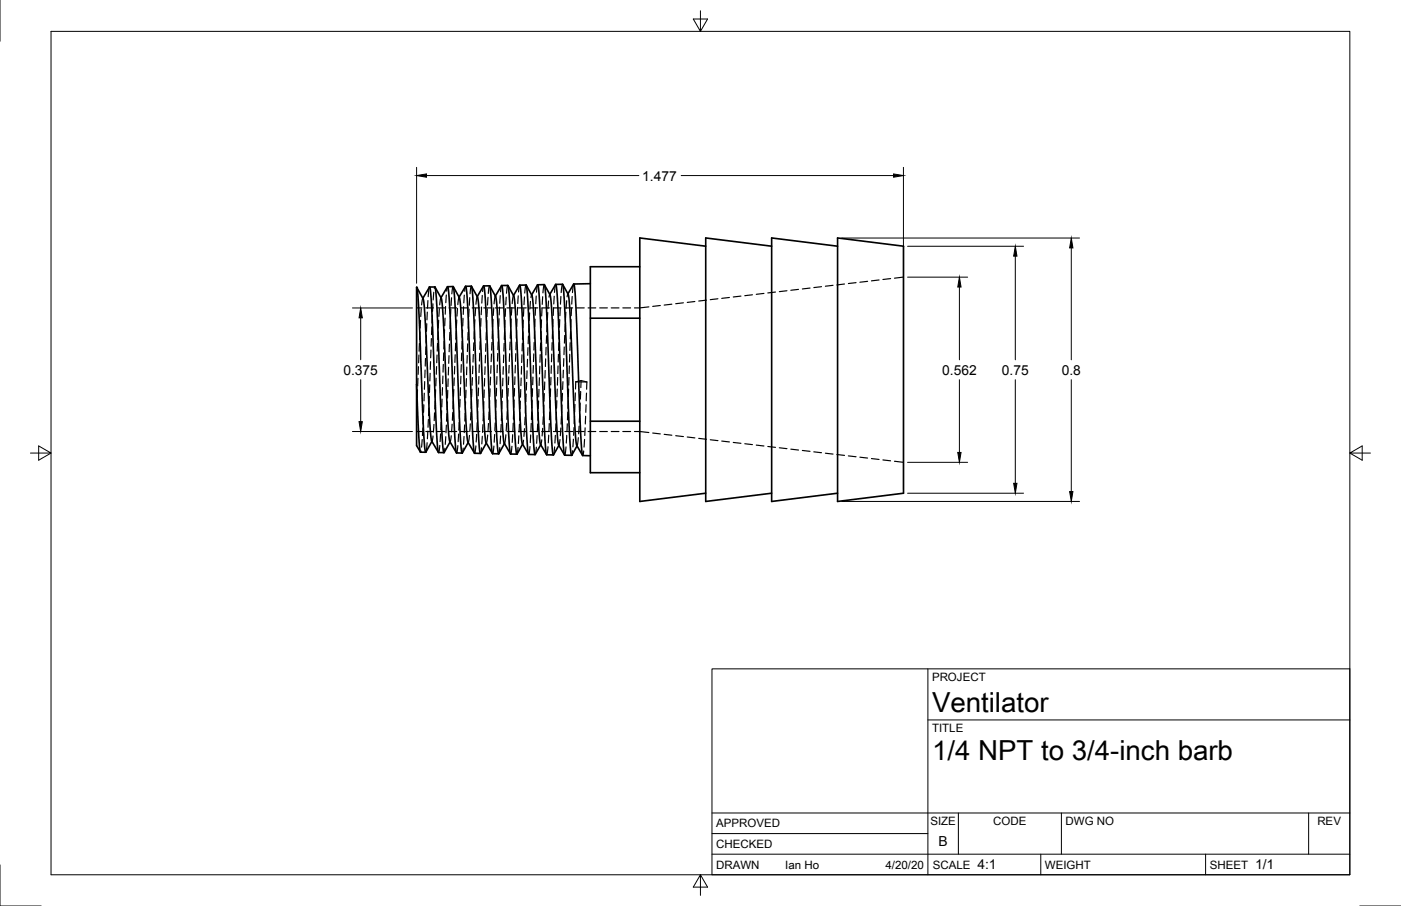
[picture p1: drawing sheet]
<svg xmlns="http://www.w3.org/2000/svg" width="432mm" height="279mm" viewBox="0 0 432 279" stroke-linecap="round" stroke-linejoin="round" font-family="sans-serif">
<!-- layer: Visible -->
<g fill="none" stroke="#000" stroke-width=".51">
<path d="M217.5 75.9l-20.3-2.5v81.2l20.3-2.5M237.8 75.9l-20.3-2.5v81.2l20.3-2.5M258.1 73.4l20.4 2.5v76.2l-20.4 2.5zM258.1 75.9l-20.3-2.5v81.2l20.3-2.5M128.5 88.7l1.9 3.5 .3 2.1 2.1 40.5 .2 1.1 2.1 3.6M132.4 88.6l.3 1.6 .4 6.4 1.7 41.1 .3 1.9h1.7M132.4 88.6l-2.1 3.4M132.4 88.5h1.7l.4 2.8 1.6 41.4 .7 6.9 1.9-3.3M134.1 88.5l1.9 3.5 .3 2.1 2.1 41.1 .2 1 2.1 3.4M135.9 91.8l2.1-3.4 .3 1.8 .4 7 1.7 40.7 .3 1.8h1.8M138 88.4h1.7l.4 2.7 1.6 41 .4 6.2 .4 1.4M139.7 88.4l1.9 3.4 .3 2 2.1 41.5 .2 1.1 2 3.3"/>
<path d="M141.5 91.6l2.1-3.3 .3 2.2 .4 7.9 1.3 33.8 .4 6.1 .3 1.5M143.5 88.3h1.8l.3 2.3 1.8 41.8 .6 7.4 1.9-3.1M145.3 88.3l1.9 3.3 .3 2 1.6 35.3 .5 6.8 .2 .8 2 3.4M147.1 91.5l2-3.3 .7 7.7 1.6 41.3 .4 2.7 1.9 .1M149.1 88.2l1.8-.1 .4 2.2 1.7 42 .4 5.9 .3 1.7M150.9 88.2l1.9 3.3 .3 2.4 2.1 41.6 .2 1.2 2 3.3M152.7 91.3l1.9-3.2 .3 1.6 .4 5.4 1.8 43.1 .3 1.8 1.9 .1M154.6 88.1l1.9-.1 .4 2.1 1.7 41.6 .3 6.3 .4 2.1 1.8-3.1M156.5 88.1l1.9 3.2 .3 2.4 2.1 42 .2 1.2 1.9 3.2M158.3 91.1l1.9-3.2 .7 8.8 1.7 41.8 .3 1.6 2 .1M160.2 87.9h1.9l.4 1.7 1.7 42.4 .4 6.2 .4 1.9M162.2 87.9l1.7 3.2 .4 2.5 2 42.2 .3 1.2 1.9 3.2"/>
<path d="M163.9 90.9l1.8-3.1 .4 1.7 .3 4.8 1.8 44.4 .3 1.6h2M165.7 87.8h2l.4 1.8 1.7 41.7 .4 6.6 .3 2.4 1.8-2.9M167.8 87.8l1.7 3.1 .4 2.5 2 42.6 .2 1.2 1.9 3.1M169.5 90.8l1.8-3.1 .6 6.7 1.8 43.4 .3 2.5 2.2 .1M171.3 87.7h2.1l.3 1.5 .6 10.6 1.1 31.3 .4 6.8 .3 2.5 1.7-2.9M173.4 87.7l1.7 3.1 .4 2.2 2 43 .3 1.4 1.8 3M175 90.6l1.9-3 .6 7.4 1.7 43.3 .4 2.2h2.3M181.9 98.1h15.3M181.9 87.5l-5.1 .1M197.2 82.3h-15.3v63.5h15.3M128.4 118.5v-29.9l.6 5.6 1.5 38.2 .7 7.1 1.9-3.4M128.4 118.5l1 19.9 .2 1 1.6 .1"/>
<path d="M128.4 118.5v18.9l1.2 2M144.3 136.5l-1.8 3.2M146.3 139.8h1.8M155.5 136.8l-1.8 3.1M166.6 137.2l-1.6 2.9M181.9 129.9h15.3"/>
</g>
<!-- layer: Hidden -->
<g fill="none" stroke="#000" stroke-width=".36">
<path d="M128.4 95h1.6M129.6 98.8l-.1 2.4M129.8 95.2l-.1 2.4M130.3 92v.1M130.4 92.1l-.5 1.9M131.2 95h2.4M131.5 99.8l-.1 2.4M131.7 96.2l-.1 2.4M131.9 92.7l-.1 2.4M132.4 88.6l-.4 2.9M133.2 97.3l-.1 2.3M133.4 93.7l-.1 2.4"/>
<path d="M133.7 90.1l-.2 2.4M134 88.5l-.1 .4M134.8 95h2.4M135.2 98.8l-.1 2.4M135.4 95.2l-.1 2.4M135.9 91.8l-.1 .1M136 91.9l-.3 .5-.2 1.6M137.2 98.1l-.1 2.4M137.3 94.5l-.1 2.4M137.6 91l-.2 2.3M137.9 88.5l-.2 1.3M138.4 95h2.4"/>
<path d="M138.8 99l-.1 2.3M139 95.4l-.1 2.4M139.2 91.8l-.2 2.4M139.6 88.4l-.3 2.2M140.8 98.7l-.1 2.4M141 95.1l-.2 2.4M141.5 91.6l-.1 .1M141.6 91.7l-.3 .5-.2 1.7M141.9 95h2.4M142.7 98.1l-.1 2.4M142.9 94.6l-.1 2.4M143.1 91l-.2 2.4"/>
<path d="M143.5 88.3l-.3 1.5M144.4 98.9l-.1 2.4M144.6 95.3l-.1 2.4M144.8 91.8l-.2 2.3M145.2 88.3l-.3 2.3M145.5 95h2.4M146.4 98.6l-.2 2.4M146.6 95l-.2 2.4M147.1 91.5l-.4 2.3M147.1 91.5l-.1 .1M148.3 98.2l-.1 2.4M148.4 94.7l-.1 2.3"/>
<path d="M148.6 91.1l-.1 2.4M149 88.2l-.3 1.7M149.1 95h2.4M150 98.8l-.1 2.4M150.2 95.3l-.1 2.3M150.4 91.7l-.1 2.4M150.8 88.2l-.3 2.3M152 98.5l-.2 2.3M152.2 94.9l-.2 2.4M152.7 91.3l-.4 2.4M152.7 95h2.3M153.8 98.3l-.1 2.4"/>
<path d="M154 94.7l-.1 2.4M154.2 91.2l-.2 2.3M154.6 88.1l-.3 1.9M155.7 98.8l-.1 2.3M155.8 95.2l-.1 2.4M156 91.6l-.1 2.4M156.2 95h2.4M156.4 88.1l-.3 2.3M157.5 98.4l-.1 2.4M157.8 94.8l-.2 2.4M158.2 91.3l-.3 2.3M158.3 91.1l-.1 .1"/>
<path d="M159.4 98.4l-.1 2.3M159.5 94.8l-.1 2.4M159.7 91.2l-.1 2.4M159.8 95h2.4M160.1 88l-.3 2M161.3 98.7l-.1 2.4M161.4 95.1l-.1 2.4M161.6 91.6l-.1 2.4M162 88l-.3 2.4M163.2 96.5l-.1 2.4M163.4 95h2.4M163.5 92.9l-.2 2.4"/>
<path d="M163.9 90.9l-.1 .1M163.9 91l-.3 .8M164.9 98.4l-.1 2.4M165.1 94.9l-.1 2.3M165.3 91.3l-.2 2.4M165.7 87.9l-.3 2.2M166.9 98.6l-.1 2.4M167 95h2.3M167 95.1l-.1 2.4M167.3 91.5l-.2 2.4M167.6 87.9l-.3 2.4M168.6 99.9l-.1 2.4"/>
<path d="M168.8 96.4l-.1 2.4M169.1 92.8l-.2 2.4M169.5 90.8l-.1 .1M169.5 90.9l-.3 .7M170.5 98.5l-.2 2.4M170.5 95h2.4M170.6 94.9l-.1 2.4M170.8 91.4l-.1 2.3M171.2 87.8l-.3 2.4M172.5 98.6l-.1 2.3M172.7 95l-.1 2.4M172.9 91.4l-.2 2.4"/>
<path d="M173.2 87.9l-.2 2.3M174.1 95h2.4M174.2 99.9l-.1 2.4M174.4 96.3l-.1 2.4M174.7 92.7l-.2 2.4M175 90.6v.1M175.1 90.7l-.3 .8M176 98.6l-.1 2.3M176.2 95l-.2 2.4M176.4 91.4l-.2 2.4M176.8 87.7l-.4 2.5M177.7 95h2.4"/>
<path d="M181.3 95h2.3M184.8 95h2.4M188.4 95h2.4M192 95h2.4M200 94.6l-4.5 .4M203.5 94.2l-2.3 .3M207.1 93.8l-2.4 .3M210.6 93.4l-2.3 .3M214.2 93l-2.4 .3M217.7 92.6l-2.4 .2M221.3 92.1l-2.4 .3M224.8 91.7l-2.4 .3"/>
<path d="M228.4 91.3l-2.4 .3M231.9 90.9l-2.3 .3M235.5 90.5l-2.4 .3M239 90.1l-2.4 .2M242.5 89.7l-2.3 .2M246.1 89.2l-2.4 .3M249.7 88.8l-2.4 .3M253.2 88.4l-2.4 .3M256.8 88l-2.4 .3M260.3 87.6l-2.4 .3M263.8 87.2l-2.3 .2M267.4 86.8l-2.4 .2"/>
<path d="M270.9 86.3l-2.3 .3M274.5 85.9l-2.4 .3M278.5 85.4l-2.8 .4M128.8 116.6l-.1 2.4M129 113.1l-.1 2.4M129.1 109.5l-.1 2.4M129.3 105.9l-.1 2.4M129.4 102.4l-.1 2.4M130.9 117.7l-.1 2.4M131 114.1l-.1 2.4M131.1 110.5v2.4M131.3 107l-.1 2.3"/>
<path d="M131.4 103.4l-.1 2.4M132.4 118.7v2.4M132.6 115.1l-.1 2.4M132.7 111.5l-.1 2.4M132.8 108l-.1 2.3M132.9 104.4v2.4M133.1 100.8l-.1 2.4M134.4 116.6l-.1 2.4M134.6 113.1l-.1 2.3M134.7 109.5l-.1 2.4M134.9 105.9l-.2 2.4M135 102.3l-.1 2.4"/>
<path d="M136.4 119.5l-.1 2.4M136.5 116l-.1 2.3M136.6 112.4l-.1 2.4M136.8 108.8l-.1 2.4M136.9 105.2l-.1 2.4M137 101.7l-.1 2.4M138.1 116.8l-.1 2.4M138.3 113.2l-.1 2.4M138.4 109.7l-.1 2.4M138.5 106.1l-.1 2.4M138.6 102.5v2.4M140 116.5l-.1 2.4"/>
<path d="M140.1 113v2.3M140.3 109.4l-.1 2.4M140.4 105.8l-.1 2.4M140.6 102.3l-.1 2.3M141.9 119.6l-.1 2.4M142 116v2.4M142.2 112.4l-.1 2.4M142.3 108.9l-.1 2.4M142.4 105.3l-.1 2.4M142.6 101.7l-.1 2.4M143.8 116.8l-.1 2.3M143.9 113.2l-.1 2.4"/>
<path d="M144 109.6l-.1 2.4M144.1 106l-.1 2.4M144.3 102.5l-.1 2.4M145.6 116.4l-.1 2.4M145.7 112.9l-.1 2.4M145.9 109.3l-.1 2.4M146 105.7l-.1 2.4M146.2 102.2l-.1 2.3M147.5 119.7l-.1 2.3M147.6 116.1l-.1 2.4M147.7 112.5v2.4M147.8 108.9v2.4"/>
<path d="M148 105.4l-.1 2.4M148.1 101.8l-.1 2.4M149.4 116.7l-.1 2.4M149.5 113.1l-.1 2.4M149.6 109.5l-.1 2.4M149.8 106l-.1 2.4M149.9 102.4l-.1 2.4M151 119.9v2.4M151.2 116.3l-.1 2.4M151.3 112.7l-.1 2.4M151.5 109.2l-.1 2.3M151.6 105.6l-.1 2.4"/>
<path d="M151.8 102l-.1 2.4M153 119.7v2.4M153.2 116.1l-.1 2.4M153.3 112.6l-.1 2.4M153.4 109l-.1 2.4M153.5 105.4l-.1 2.4M153.7 101.9l-.1 2.3M155 116.6l-.1 2.4M155.1 113.1l-.1 2.3M155.3 109.5l-.1 2.3M155.4 105.9l-.1 2.4M155.5 102.3l-.1 2.4"/>
<path d="M156.7 119.8l-.2 2.4M156.8 116.2l-.1 2.4M156.9 112.7l-.1 2.3M157.1 109.1l-.1 2.4M157.2 105.5l-.1 2.4M157.4 102l-.1 2.3M158.6 119.8l-.1 2.4M158.7 116.2l-.1 2.4M158.8 112.6l-.1 2.4M159 109.1l-.1 2.3M159.1 105.5l-.1 2.4M159.2 101.9l-.1 2.4"/>
<path d="M160.6 116.6l-.1 2.3M160.7 113v2.4M160.9 109.4l-.1 2.4M161 105.9l-.1 2.3M161.1 102.3l-.1 2.3M162.3 117.9l-.1 2.4M162.5 114.3l-.2 2.4M162.6 110.8l-.1 2.4M162.7 107.2l-.1 2.4M162.9 103.6l-.1 2.4M163 100.1l-.1 2.3M164.1 119.9v2.3"/>
<path d="M164.3 116.3l-.1 2.4M164.4 112.7l-.1 2.4M164.5 109.1l-.1 2.4M164.6 105.6l-.1 2.4M164.8 102l-.1 2.4M166.2 116.5v2.4M166.4 112.9l-.1 2.4M166.5 109.3l-.1 2.4M166.6 105.8l-.1 2.4M166.8 102.2l-.1 2.4M167.9 117.8l-.1 2.4M168 114.2v2.4"/>
<path d="M168.2 110.7l-.1 2.3M168.3 107.1l-.1 2.4M168.5 103.5l-.1 2.4M169.7 119.9l-.1 2.4M169.8 116.4l-.1 2.3M169.9 112.8v2.3M170.1 109.2l-.1 2.4M170.2 105.6l-.1 2.4M170.3 102.1l-.1 2.3M171.7 120v2.4M171.9 116.4l-.1 2.4M172 112.8l-.1 2.4"/>
<path d="M172.1 109.3l-.1 2.4M172.2 105.7l-.1 2.4M172.4 102.1l-.1 2.4M173.5 117.7l-.1 2.4M173.6 114.2l-.1 2.3M173.8 110.6l-.1 2.4M173.9 107l-.1 2.4M174.1 103.4l-.2 2.4M175.2 120v2.4M175.4 116.4l-.1 2.4M175.5 112.8l-.1 2.4M175.6 109.3l-.1 2.4"/>
<path d="M175.7 105.7l-.1 2.4M175.9 102.1l-.1 2.4M177.4 117.8v2.2M177.4 117.8l1.7-.5 1.8 .5M177.4 117.8h3.5M179.1 117.3l-.1 2.2M180.9 117.8l-.1 2.2M128.4 133.1h1.6M128.5 123.8l-.1 2.6M128.7 120.2l-.1 2.4M129.8 139.1l-.2 .3M130.1 135.5l-.2 2.4"/>
<path d="M130.3 132l-.1 2.3M130.5 128.4l-.1 2.4M130.6 124.8l-.1 2.4M130.8 121.2l-.1 2.4M131.2 133.1h2.4M131.6 136.5l-.3 2.9M131.9 132.9l-.2 2.4M132 129.4l-.1 2.4M132.2 125.8l-.1 2.4M132.3 122.2l-.1 2.4M133.2 136l-.1 .1M133.5 134.5l-.3 1.4-.1 .1"/>
<path d="M133.8 130.9l-.2 2.4M133.9 127.3l-.1 2.4M134.1 123.8l-.1 2.3M134.3 120.2l-.1 2.4M134.8 133.1h2.4M135.6 137.4l-.4 2.2M135.8 133.8l-.2 2.4M136 130.2l-.2 2.4M136.1 126.7l-.1 2.3M136.2 123.1v2.4M137.1 138.2l-.2 1.4M137.4 134.7l-.2 2.3"/>
<path d="M137.6 131.1l-.1 2.4M137.7 127.5l-.1 2.4M137.9 124l-.1 2.3M138 120.4l-.1 2.4M138.4 133.1h2.4M138.8 136.2l-.1 .1M139.1 134.4l-.4 1.8M139.3 130.8l-.1 2.4M139.6 127.2l-.2 2.4M139.7 123.7l-.1 2.3M139.9 120.1l-.1 2.4M141.1 137.4l-.4 2.3"/>
<path d="M141.4 133.9l-.2 2.3M141.5 130.3l-.1 2.4M141.7 126.7l-.1 2.4M141.8 123.1l-.1 2.4M141.9 133.1h2.4M142.7 138.2l-.2 1.5M143 134.6l-.1 2.4M143.2 131l-.1 2.4M143.4 127.5l-.1 2.4M143.5 123.9l-.1 2.4M143.6 120.3v2.4M144.4 136.4l-.1 .1"/>
<path d="M144.7 134.3l-.4 2.1M144.9 130.7l-.1 2.4M145.1 127.1l-.1 2.4M145.3 123.6l-.1 2.4M145.5 120l-.1 2.4M145.5 133.1h2.4M146.7 137.5l-.4 2.3M146.9 133.9l-.2 2.4M147.1 130.4l-.1 2.4M147.2 126.8l-.1 2.4M147.4 123.2l-.1 2.4M148.4 138.1l-.3 1.7"/>
<path d="M148.7 134.5l-.2 2.4M148.8 131l-.1 2.4M149 127.4l-.1 2.4M149.1 133.1h2.4M149.1 123.8l-.1 2.4M149.2 120.2v2.4M149.9 136.5v.2M150.3 134.2l-.5 2.3M150.6 130.6l-.2 2.4M150.7 127l-.1 2.4M150.9 123.4l-.1 2.4M152.2 137.6l-.3 2.3"/>
<path d="M152.5 134l-.2 2.4M152.6 130.4l-.1 2.4M152.7 133.1h2.3M152.8 126.9l-.1 2.3M152.9 123.3l-.1 2.4M154 138l-.3 1.9M154.3 134.5l-.2 2.3M154.5 130.9l-.2 2.4M154.6 127.3l-.1 2.4M154.7 123.8v2.3M154.9 120.2l-.1 2.4M155.5 136.7v.1"/>
<path d="M155.9 134.1l-.2 2-.3 .6M156.1 130.5l-.1 2.4M156.2 133.1h2.4M156.3 126.9l-.1 2.4M156.5 123.4l-.1 2.4M157.8 137.6l-.3 2.4M158 134l-.1 2.4M158.2 130.5l-.1 2.4M158.3 126.9l-.1 2.4M158.5 123.3l-.1 2.4M159.7 138l-.3 2M159.8 133.1h2.4"/>
<path d="M159.9 134.4l-.1 2.4M160.1 130.8l-.1 2.4M160.2 127.3l-.1 2.3M160.4 123.7l-.1 2.4M160.5 120.1l-.1 2.4M161.1 136.9v.1M161.4 135.8l-.4 1.1M161.6 132.2l-.1 2.4M161.8 128.6l-.1 2.4M162 125.1l-.1 2.3M162.2 121.5l-.1 2.4M163.3 137.7l-.3 2.4"/>
<path d="M163.4 133.1h2.4M163.6 134.1l-.2 2.4M163.7 130.6l-.1 2.3M163.9 127l-.1 2.4M164 123.4l-.1 2.4M165.3 137.9l-.3 2.2M165.5 134.3l-.1 2.4M165.7 130.8l-.1 2.3M165.9 127.2l-.1 2.4M166 123.6l-.1 2.4M166.1 120.1l-.1 2.3M166.7 137.1l-.1 .1"/>
<path d="M167 133.1h2.3M167 135.6l-.4 1.5M167.3 132.1l-.2 2.4M167.4 128.5l-.1 2.4M167.6 124.9l-.1 2.4M167.8 121.4l-.1 2.3M168.9 137.8l-.3 2.3M169.1 134.2l-.1 2.4M169.3 130.6l-.1 2.4M169.4 127.1l-.1 2.3M169.6 123.5l-.1 2.4M170.5 133.1h2.4"/>
<path d="M170.9 137.8l-.3 2.5M171.2 134.3l-.2 2.3M171.3 130.7l-.1 2.4M171.5 127.1l-.1 2.4M171.6 123.5l-.1 2.4M172.3 137.2v.2M172.6 135.6l-.4 1.6M172.8 132l-.1 2.4M173 128.4l-.1 2.4M173.2 124.9l-.1 2.3M173.4 121.3l-.2 2.4M174.1 133.1h2.4"/>
<path d="M174.5 137.8l-.3 2.4M174.7 134.3l-.2 2.3M174.8 130.7l-.1 2.4M175 127.1l-.1 2.4M175.1 123.5l-.1 2.4M176.5 139l-.3 1.4M176.7 135.4l-.1 2.4M176.9 131.9l-.1 2.4M177.1 128.3l-.1 2.4M177.2 124.7l-.1 2.4M177.3 121.2l-.1 2.3M177.7 133.1h2.4"/>
<path d="M177.9 137.4l-.1 .1M178.2 135l-.2 1.9-.2 .5M178.5 131.4l-.2 2.4M178.7 127.8l-.2 2.4M178.8 124.3l-.1 2.4M179 120.7l-.1 2.4M179.9 139.1l-.3 1.4M180.2 135.5l-.2 2.4M180.3 131.9l-.1 2.4M180.5 128.4l-.1 2.3M180.6 124.8v2.4M180.8 121.2l-.1 2.4"/>
<path d="M181.3 133.1h2.3M184.8 133.1h2.4M188.4 133.1h2.4M192 133.1h2.4M195.5 133.1l4.5 .3M201.2 133.5l2.3 .3M204.7 133.9l2.4 .3M208.3 134.4l2.3 .2M211.8 134.8l2.4 .2M215.3 135.2l2.4 .3M218.9 135.6l2.4 .3M222.4 136l2.4 .3"/>
<path d="M226 136.4l2.4 .3M229.6 136.8l2.3 .3M233.1 137.3l2.4 .2M236.6 137.7l2.4 .3M240.2 138.1l2.3 .3M243.7 138.5l2.4 .3M247.3 138.9l2.4 .3M250.8 139.3l2.4 .3M254.4 139.8l2.4 .2M257.9 140.2l2.4 .2M261.5 140.6l2.3 .3M265 141l2.4 .3"/>
<path d="M268.6 141.4l2.3 .3M272.1 141.8l2.4 .3M275.7 142.2l2.8 .4"/>
</g>
<circle cx="128.4" cy="88.6" r=".18" fill="#000"/>
<!-- layer: Border -->
<path d="M0 0v12.7M15.7 9.7h400.3v260.1h-400.3zM215.9 3.3v6.4l-2.2-3.8h4.4l-2.2 3.8M9.4 139.7h6.3l-3.8-2.2v4.4l3.8-2.2M416 139.7l3.8 2.2v-4.4l-3.8 2.2h6.4M0 266.7v12.7h12.7M215.9 269.8l2.2 3.8h-4.4l2.2-3.8v6.3M419.1 279.4h12.7" fill="none" stroke="#000" stroke-width=".31"/>
<!-- layer: Titleblock -->
<path d="M219.4 206.3h196.6v63.5h-196.6zM286 206.3v63.5M286 222h130M219.4 257.1h66.6M219.4 250.7h196.6M295.4 250.7v12.7M327.1 250.7v12.7M403.3 250.7v12.7M219.4 263.4h196.6M320.8 263.4v6.4M371.6 263.4v6.4" fill="none" stroke="#000" stroke-width=".31"/>
<!-- layer: Dimensions -->
<g fill="none" stroke="#000" stroke-width=".31">
<path d="M128.4 51.6v35.8M131.4 54.1h65.5M210 54.1h65.4M278.4 51.6v99.2M259.4 73.4h73.3M279.7 75.9h35.8M312.9 79v32M330.2 76.5v34.5M108.6 95h18.5M111.2 98v13M279.7 85.5h18.5M295.7 88.5v22.5"/>
<path d="M111.2 117.1v12.9M295.7 117.1v22.4M312.9 117.1v32M330.2 117.1v34.5M108.6 133.1h18.5M259.4 154.6h73.3M279.7 142.6h18.5M279.7 152.1h35.8"/>
</g>
<path d="M128.4 54.1l3-.5v1.1zM275.4 53.6l3 .5-3 .6zM312.9 75.9l.5 3.1h-1zM330.2 73.4l.5 3.1h-1zM111.2 95l.5 3h-1zM295.7 85.5l.5 3h-1zM110.7 130h1l-.5 3.1zM295.2 139.5h1l-.5 3.1zM312.4 149.1h1l-.5 3zM329.7 151.6h1l-.5 3z" fill="#000" stroke="#000" stroke-width=".31"/>
<g font-size="8.5">
<text x="287.3" y="219.5">Ventilator</text>
<text x="287.3" y="234.5">1/4 NPT to 3/4-inch barb</text>
</g>
<g font-size="4.3">
<text x="198" y="55.7">1.477</text>
<text x="105.8" y="115.5">0.375</text>
<text x="290.4" y="115.5">0.562</text>
<text x="308.8" y="115.5">0.75</text>
<text x="327.2" y="115.5">0.8</text>
<text x="289.3" y="261">B</text>
<text x="301.2" y="268.1">4:1</text>
<text x="386.8" y="268.1">1/1</text>
</g>
<g font-size="3.5">
<text x="287.3" y="210.1">PROJECT</text>
<text x="287.3" y="225.8">TITLE</text>
<text x="220.7" y="255.2">APPROVED</text>
<text x="286.7" y="254.5">SIZE</text>
<text x="306.1" y="254.5">CODE</text>
<text x="328.4" y="254.5">DWG NO</text>
<text x="406" y="254.5">REV</text>
<text x="220.7" y="261.5">CHECKED</text>
<text x="220.7" y="267.9">DRAWN</text>
<text x="242" y="267.9">Ian Ho</text>
<text x="272.9" y="267.9">4/20/20</text>
<text x="287.5" y="267.9">SCALE</text>
<text x="322.1" y="267.9">WEIGHT</text>
<text x="372.9" y="267.9">SHEET</text>
</g>
</svg>
